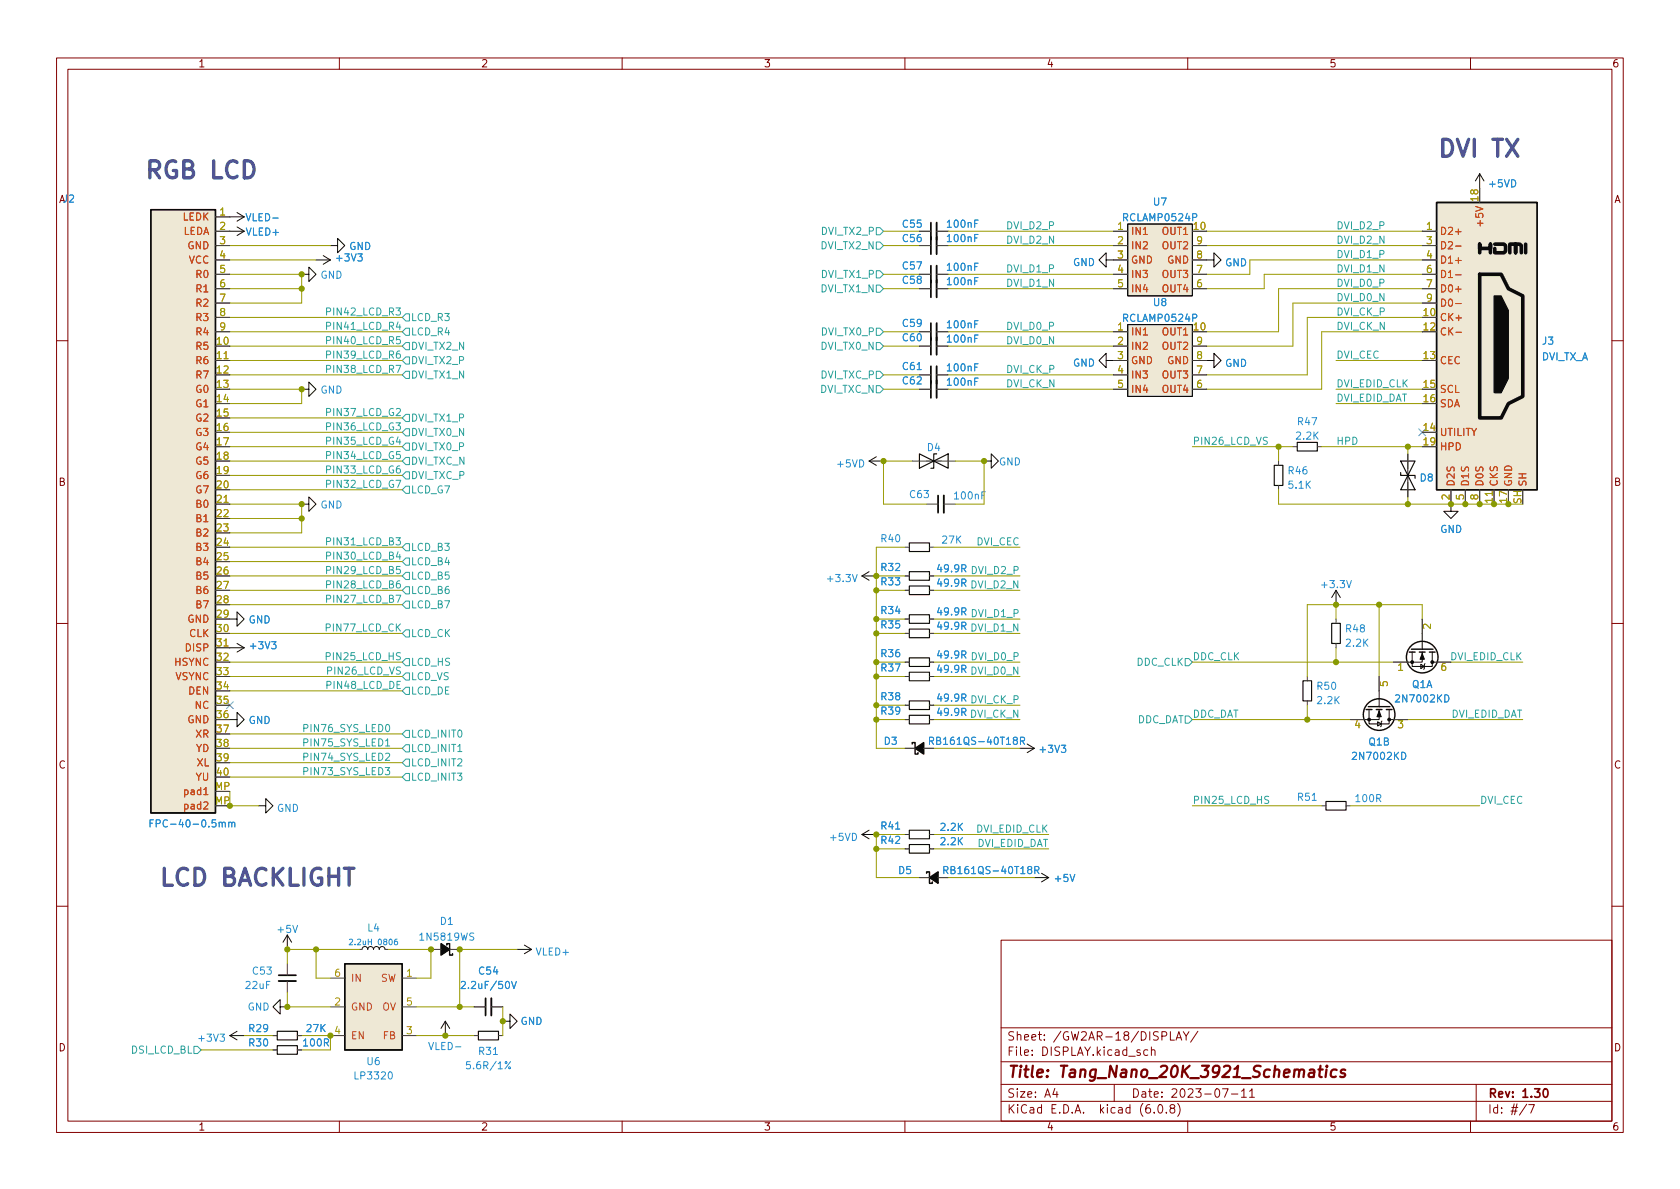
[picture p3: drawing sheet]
<svg xmlns="http://www.w3.org/2000/svg" width="297mm" height="210mm" viewBox="0 0 297 210" stroke-linecap="round" stroke-linejoin="round" font-family="sans-serif">
<g fill="none" stroke="#840000" stroke-width=".18">
<path d="M10 10.2h277v190.1h-277zM12 12.2h273v186.1h-273zM60 10.2v2M110 10.2v2M160 10.2v2M210 10.2v2M260 10.2v2M10.6 35.8l.4-1.3 .4 1.3M10 60.2h2M285 60.2h2M10 110.2h2M285 110.2h2"/>
<path d="M10 160.2h2M177 166.3h108v32h-108zM285 160.2h2M60 198.3v2M110 198.3v2M160 198.3v2M177 194.8h108M177 191.8h108M177 187.8h108M177 181.8h108M186.5 192.5l-.4 1h1M186.9 193v1"/>
<path d="M197 191.8v3M202.9 185.7l-.4-.1-.3 .3v.4l.2 .3h.5M203.6 185.8l.2-.2 .3 .1 .1 .9M203.6 185.1v1.5M204.1 196.7v.1M204.9 195.4l.2-.1a.81 .81 0 0 1 .6 .7 .81 .81 0 0 1-.3 .8h-.2a.81 .81 0 0 1-.6-.6 .81 .81 0 0 1 .3-.8zM206.2 196.7v.1M206.9 182.4v1.5h.7M207.1 196l-.2-.3v-.2l.2-.2 .5 .1 .1 .2-.1 .2-.6 .2-.1 .3v.4l.2 .1h.5l.1-.3-.1-.4-.2-.1M207.9 183.9l.5-1.5 .5 1.5M208.1 183.5h.7M208.2 195.1a1.72 1.72 0 0 1 0 2.3"/>
<path d="M209.2 182.4l.5 .8 .5-.8M209.7 183.2v.7M210 198.3v2M211.8 182.4l-1.3 1.9M216.1 192.5h1l-.6 1.5M217.7 193.5h1.2M219.5 193l.4-.5v1.5M219.5 194h.9M220.9 193l.5-.5v1.5M220.9 194h.9M260 198.3v2M261 191.8v6.5"/>
<path d="M269.9 195.3l-1.2 1.9M270.3 195.3h1l-.7 1.5"/>
</g>
<path d="M273.1 192.6l.1-.1a.8 .8 0 0 1 .5 .8 .8 .8 0 0 1-.5 .7 .99 .99 0 0 1-.1-1.4z" fill="none" stroke="#840000" stroke-width=".3"/>
<path d="M233.1 189.1h.8M233.5 188.5l-.2 1.7v.2l.4 .1M234.5 189.1l-.1 1.4M234.6 188.5l-.1 .1 .1 .1 .1-.1-.1-.1v.2M236.3 189.2a.66 .66 0 0 0-1 .3v.6l.1 .3 .2 .1 .6-.1M237.9 189.2a.49 .49 0 0 0-.8 .3v.2l.7 .2v.2l-.1 .3-.2 .1-.5-.1" fill="none" stroke="#840000" stroke-width=".4"/>
<g fill="none" stroke="#0a0a0a" stroke-width=".2">
<path d="M229.4 78.2h3.5v1.6h-3.5zM160.8 96h3.5v1.5h-3.5zM162.6 80.3l2.5 1.2-2.5 1.3zM165.1 81.5l2.5-1.2v2.5zM165.6 80.3h-.5v2.5h-.5M225.3 82.3h1.5v3.5h-1.5zM247.6 83.6v.5h2.6v.5M247.6 81.5h2.6l-1.3 2.6zM248.9 84.1l1.3 2.5h-2.6zM160.8 101.1h3.5v1.5h-3.5zM160.8 111.2h3.5v1.6h-3.5zM160.8 108.7h3.5v1.5h-3.5z"/>
<path d="M160.8 103.6h3.5v1.6h-3.5zM160.8 116.3h3.5v1.6h-3.5zM160.8 118.9h3.5v1.5h-3.5zM235.5 110.2h1.5v3.6h-1.5zM160.8 126.5h3.5v1.5h-3.5zM160.8 123.9h3.5v1.6h-3.5zM230.4 120.4h1.5v3.5h-1.5zM160.8 146.8h3.5v1.5h-3.5zM160.8 149.3h3.5v1.6h-3.5zM234.4 141.7h3.6v1.6h-3.6zM49 182.4h3.6v1.5h-3.6zM49 184.9h3.6v1.5h-3.6z"/>
<path d="M84.6 182.4h3.5v1.5h-3.5z"/>
</g>
<g fill="none" stroke="#493f36" stroke-width=".18">
<path d="M38.1 38.3h2.5M38.1 40.9h2.5M38.1 43.4h2.5M38.1 46h2.5M38.1 48.5h2.5M38.1 51h2.5M38.1 58.7h2.5M38.1 53.6h2.5M38.1 56.1h2.5M162.6 40.9h2M162.6 43.4h2M162.6 48.5h2"/>
<path d="M162.6 51h2M162.6 58.7h2M165.6 40.9h2M165.6 43.4h2M165.6 48.5h2M165.6 51h2M165.6 58.7h2M196.8 40.9h2.6M196.8 43.4h2.6M196.8 46h2.6M196.8 48.5h2.6M196.8 51h2.6"/>
<path d="M196.8 58.7h2.6M210.8 43.4h2.6M210.8 46h2.6M210.8 48.5h2.6M210.8 51h2.6M251.5 40.9h2.5M251.5 43.4h2.5M251.5 46h2.5M251.5 48.5h2.5M251.5 51h2.5M251.5 53.6h2.5M38.1 63.7h2.5"/>
<path d="M162.6 61.2h2M162.6 66.3h2M162.6 68.8h2M165.6 61.2h2M165.6 66.3h2M165.6 68.8h2M196.8 61.2h2.6M196.8 63.7h2.6M196.8 66.3h2.6M196.8 68.8h2.6M210.8 61.2h2.6M210.8 63.7h2.6"/>
<path d="M210.8 66.3h2.6M210.8 68.8h2.6M228.6 79h.8M232.9 79h.8M38.1 89.1h2.5M160 96.8h.8M161.3 81.5h2.5M163.8 89.1h2.1M164.3 96.8h.8M166.4 81.5h2.5M166.9 89.1h2M226.1 81.5v.8"/>
<path d="M226.1 85.8v.8M248.9 80.3v2.5M248.9 85.3v2.6M256.5 86.6v2.5M259.1 86.6v2.5M261.6 86.6v2.5M264.2 86.6v2.5M38.1 114.5h2.5M160 101.8h.8M160 112h.8M160 109.5h.8M160 104.4h.8"/>
<path d="M160 117.1h.8M160 119.6h.8M164.3 101.8h.8M164.3 112h.8M164.3 109.5h.8M164.3 104.4h.8M164.3 117.1h.8M164.3 119.6h.8M231.1 119.6v.8M236.2 109.5v.7M236.2 113.8v.7M243.8 119.6v2.6"/>
<path d="M246.4 117.1h2.5M251.5 109.5v2.5M254 117.1h2.5M160 127.2h.8M160 124.7h.8M160 132.3h1.8M163.3 132.3h1.8M164.3 127.2h.8M164.3 124.7h.8M231.1 123.9v.8M238.8 127.2h2.5M246.4 127.2h2.5"/>
<path d="M160 147.6h.8M160 150.1h.8M162.6 155.2h1.7M164.3 147.6h.8M164.3 150.1h.8M165.9 155.2h1.7M233.7 142.5h.7M238 142.5h.8M50.8 170.4v2.1M50.8 173.5v2M58.4 178h2.6M58.4 173h2.6"/>
<path d="M63.5 167.9h.5M68.1 167.9h.5M71.1 178h2.6M71.1 173h2.6M76.2 167.9h1.8M79.5 167.9h1.8M83.8 178h2.1M86.9 178h2M48.3 183.1h.7M48.3 185.7h.7M52.6 183.1h.7M52.6 185.7h.7"/>
<path d="M58.4 183.1h2.6M71.1 183.1h2.6M83.8 183.1h.8M88.1 183.1h.8"/>
</g>
<g fill="none" stroke="#0a0a0a" stroke-width=".18">
<path d="M40.6 38.3h2.6M41.9 37.6l1.3 .7M43.2 38.3l-1.3 .8M199.4 39.6h11.4v12.7h-11.4zM261.6 30.7l-.7 1.3M261.6 30.7v2.6M261.6 30.7l.8 1.3M40.6 40.9h2.6M41.9 40.1l1.3 .8M43.2 40.9l-1.3 .8M53.3 48.5h1.3v1.3l1.3-1.3-1.3-1.3v1.3M55.9 46h2.5"/>
<path d="M57.1 45.2l1.3 .8M58.4 43.4h1.3v1.3l1.3-1.3-1.3-1.2v1.2M58.4 46l-1.3 .7M195.6 46v-1.3l-1.3 1.3 1.3 1.2v-1.2h1.2M199.4 57.4h11.4v12.7h-11.4zM213.4 46h1.2v-1.3l1.3 1.3-1.3 1.2v-1.2M53.3 68.8h1.3v1.3l1.3-1.3-1.3-1.2v1.2M195.6 63.7v-1.2l-1.3 1.2 1.3 1.3v-1.3h1.2M213.4 63.7h1.2v-1.2l1.3 1.2-1.3 1.3v-1.3M53.3 89.1h1.3v1.3l1.3-1.3-1.3-1.2v1.2M153.7 81.5l1.2 .8M153.7 81.5h2.5"/>
<path d="M154.9 80.8l-1.2 .7M163.8 81.5h2.6M174 81.5h1.3v-1.2l1.2 1.2-1.2 1.3v-1.3M248.9 82.8v2.5M256.5 89.1v1.3h1.3l-1.3 1.3-1.2-1.3h1.2M40.6 109.5h1.3v1.2l1.3-1.2-1.3-1.3v1.3M40.6 114.5h2.6M41.9 113.8l1.3 .7M43.2 114.5l-1.3 .8M152.4 101.8l1.3 .8M152.4 101.8h2.5M153.7 101.1l-1.3 .7"/>
<path d="M236.2 104.4l.8 1.3M236.2 104.4v2.5M236.2 104.4l-.7 1.3M249.7 115.3v2.6h3.5v-2.6M251.2 117.5l.6 .4-.6 .3zM251.5 115.3v1.8h-2.6M251.5 112v2.8M252 117.3l-.2 .2v.7l-.1 .2M253.2 117.1h.8M40.6 127.2h1.3v1.3l1.3-1.3-1.3-1.2v1.2M161.8 132.3h1.5M180.3 132.3h2.6"/>
<path d="M181.6 131.6l1.3 .7M182.9 132.3l-1.3 .8M242.1 125.5v2.5h3.5v-2.5M243.6 127.6l.6 .4-.6 .4zM243.8 125.5v1.7h-2.5M243.8 122.2v2.8M244.3 127.5l-.1 .1v.8l-.1 .1M245.6 127.2h.8M45.7 142.5h1.3v1.3l1.3-1.3-1.3-1.3v1.3M152.4 147.6l1.3 .7M152.4 147.6h2.5M153.7 146.8l-1.3 .8"/>
<path d="M164.3 155.2h1.6M182.9 155.2h2.5M184.1 154.4l1.3 .8M185.4 155.2l-1.3 .8M49.5 178v-1.2l-1.2 1.2 1.2 1.3v-1.3h1.3M50.8 165.3l-.8 1.3M50.8 165.3v2.6M50.8 165.3l.8 1.3M64 167.9l.2-.4 .3-.1 .4 .1 .1 .4 .1-.3 .3-.2 .5 .1 .1 .4 .3-.4 .4-.1 .2 .2 .2 .3 .1-.4 .5-.1 .3 .2 .1 .3M78 167.9h1.5M91.4 167.9h2.6M92.7 167.1l1.3 .8"/>
<path d="M94 167.9l-1.3 .8M40.6 183.1l1.3 .8M40.6 183.1h2.6M41.9 182.4l-1.3 .7M78.7 180.6l-.7 1.3M78.7 180.6v2.5M78.7 180.6l.8 1.3M88.9 180.6h1.3v-1.3l1.2 1.3-1.2 1.3v-1.3"/>
</g>
<path d="M165.6 39.4v5.6M165.6 47v5.6M165.6 57.1v5.6M165.6 64.8v5.6M166.9 87.6v3.1M49.3 173.5h3M86.9 176.5v3.1" fill="none" stroke="#0a0a0a" stroke-width=".33"/>
<path d="M164.6 39.4v5.6M164.6 47v5.6M164.6 57.1v5.6M164.6 64.8v5.6M165.9 87.6v3.1M49.3 172.5h3M85.9 176.5v3.1" fill="none" stroke="#0a0a0a" stroke-width=".3"/>
<g fill="none" stroke="#268bd2" stroke-width=".18">
<path d="M164.3 131h.6l.2-.2-.1-.3-.7-.1v1.2M164.6 131l.5 .6M180.4 131h.6l.2-.2-.1-.3-.7-.1v1.2M180.7 131l.5 .6M26.5 145.6h.5M27.1 145h-.6v1.2M40.4 145.5l.2-.1 .3 .1 .1 .7M41 145.6l.2-.2 .3 .1v.7M166.9 153.9l.6-.1 .1-.2-.1-.3-.6-.1v1.3M167.2 153.9l.4 .6M183 153.9l.6-.1 .1-.2-.1-.3-.6-.1v1.3M183.3 153.9l.4 .6"/>
<path d="M61.8 166.2l.4-.1 .1 .3-.6 .7h.6M70.2 166.1h-.3l-.1 .2-.1 .6 .2 .2 .4-.1-.1-.5h-.3l-.2 .1M81.6 173.7l.4-.2 .3 .4-.8 .9h.8M90.4 173.5l.5 1.3 .4-1.3"/>
</g>
<g fill="#eee8d5" stroke="#eee8d5" stroke-width=".18">
<path d="M199.4 39.6h11.4v12.7h-11.4z"/>
<path d="M199.4 57.4h11.4v12.7h-11.4z"/>
<path d="M61 170.4h10.1v15.3h-10.1z"/>
<path d="M254 35.8h17.8v50.8h-17.8z"/>
<path d="M26.7 37.1h11.4v106.7h-11.4z"/>
</g>
<g fill="#0a0a0a" stroke="#0a0a0a" stroke-width=".25">
<path d="M78 166.9l1.5 1-1.5 1z"/>
<path d="M164.3 155.2l1.6-1v2z"/>
<path d="M161.8 132.3l1.5-1v2z"/>
</g>
<g fill="none" stroke="#0a0a0a" stroke-width=".25">
<path d="M26.7 37.1h11.4v106.7h-11.4zM254 35.8h17.8v50.8h-17.8zM249.2 115.3h1M249.6 114.8h3.8M251 115.3h1M252.7 115.3h1M161.3 131.6v-.3h.5v2h.5v-.2M241.6 125.5h1M241.9 125h3.8M243.3 125.5h1M245.1 125.5h1M163.8 154.4v-.2h.5v2h.5v-.2"/>
<path d="M61 170.4h10.1v15.3h-10.1zM79 167.1v-.2h.5v2h.5v-.2"/>
<circle cx="251.5" cy="116.2" r="2.79"/>
<circle cx="243.8" cy="126.4" r="2.79"/>
</g>
<path d="M261.6 44.7v-1.5v.7h1.9v-.7v1.5M261.6 48.5h3.8l1.3 2.5 2.5 1.3v17.8l-2.5 1.3-1.3 2.5h-3.8zM264.3 43.2h1.6l.3 .2v1l-.3 .3h-1.6v-.8M267 44.7v-1.5h1v1.5v-1.5h.7l.3 .2v1.3M269.7 43.2v1.5" fill="none" stroke="#0a0a0a" stroke-width=".63"/>
<g fill="#0a0a0a" stroke="#0a0a0a" stroke-width=".18">
<path d="M264.2 52.3h1.2l1.3 2.6v12l-1.3 2.6h-1.2z"/>
<path d="M251.5 115.6l.3 1h-.7z"/>
<path d="M243.8 125.7l.4 1h-.7z"/>
<circle cx="249.7" cy="117.1" r=".25"/>
<circle cx="253.2" cy="117.1" r=".25"/>
<circle cx="242.1" cy="127.2" r=".25"/>
<circle cx="245.6" cy="127.2" r=".25"/>
</g>
<path d="M257.4 43.5h.9M257.4 48.6h.9M257.4 53.7h.9M257.4 58.8h1" fill="none" stroke="#cb4b16" stroke-width=".18"/>
<g fill="none" stroke="#2aa198" stroke-width=".18">
<path d="M57.7 57.7l.6-.1 .2-.2-.1-.3-.7-.1v1.3M57.7 55.1h.6l.2-.2-.1-.3-.7-.2v1.3M71.1 58.7l.7-.7h.6v1.3h-.6zM71.1 56.1l.7-.6h.6v1.3h-.6zM154.9 40.3h.7l.6 .6-.6 .6h-.7zM154.9 58h.7l.6 .7-.6 .6h-.7zM154.9 50.4h.7l.6 .6-.6 .7h-.7zM154.9 42.8h.7l.6 .6-.6 .7h-.7zM154.9 47.9h.7l.6 .6-.6 .6h-.7zM57.7 62.7h.6l.2-.2-.1-.3-.7-.1v1.2M57.7 60.2l.6-.1 .2-.1-.1-.4-.7-.1v1.3M57.7 65.3l.6-.1 .2-.2-.1-.3-.7-.1v1.3"/>
<path d="M57.7 78l.6-.1 .2-.2-.1-.3-.7-.1v1.3M57.7 72.9l.6-.1 .2-.1-.1-.4-.7-.1v1.3M57.7 75.4h.6l.2-.2-.1-.3-.7-.1v1.2M71.1 76.4l.7-.6h.6v1.3h-.6zM71.1 66.3l.7-.6h.6v1.2h-.6zM71.8 63.1h.6v1.3h-.6l-.7-.7zM71.8 60.6h.6v1.2h-.6l-.7-.6zM71.8 73.3h.6v1.2h-.6l-.7-.6zM71.8 78.4h.6v1.2h-.6l-.7-.6zM154.9 65.7h.7l.6 .6-.6 .6h-.7zM154.9 68.2h.7l.6 .6-.6 .7h-.7zM154.9 60.6h.7l.6 .6-.6 .6h-.7z"/>
<path d="M57.7 98.3l.6-.1 .2-.1-.1-.4-.7-.1v1.3M57.7 80.5h.6l.2-.2-.1-.3-.7-.2v1.3M57.7 83.1l.6-.1 .2-.2-.1-.3-.7-.1v1.3M57.7 85.6l.6-.1 .2-.1-.1-.4-.7-.1v1.3M57.7 95.8l.6-.1 .2-.2-.1-.3-.7-.1v1.3M71.1 81.5l.7-.6h.6v1.3h-.6zM71.1 84.1l.7-.7h.6v1.3h-.6zM71.8 86h.6v1.2h-.6l-.7-.6zM71.8 96.1h.6v1.3h-.6l-.7-.6zM71.8 98.7h.6v1.2h-.6l-.7-.6zM57.7 116.1l.6-.1 .1-.2-.1-.3-.6-.1v1.3M57.7 105.9h.6l.2-.2-.1-.3-.7-.2v1.3"/>
<path d="M57.7 100.8h.6l.2-.2-.1-.3-.7-.1v1.2M57.7 103.4l.6-.1 .2-.2-.1-.3-.7-.1v1.3M71.1 117.1l.7-.6h.6v1.2h-.6zM71.1 106.9l.7-.6h.6v1.3h-.6zM71.8 119h.6v1.3h-.6l-.7-.7zM71.8 111.4h.6v1.2h-.6l-.7-.6zM71.8 103.8h.6v1.2h-.6l-.7-.6zM71.8 101.2h.6v1.3h-.6l-.7-.7zM209.5 116.5h.7l.6 .6-.6 .6h-.7zM68.1 135.7h.8l-.4 .5 .3 .1v.6l-.1 .1-.6-.1M68.2 131l.3-.4v1.3M68.2 133.3l.5-.1 .2 .4-.8 .9h.8"/>
<path d="M68.2 131.9h.7M68.3 128.2l.2-.1a.68 .68 0 0 1 .4 .6 .68 .68 0 0 1-.4 .7l-.2-.1-.1-.4zM71.1 134.9l.7-.7h.6v1.3h-.6zM71.1 129.8l.7-.6h.6v1.2h-.6zM71.8 131.7h.6v1.3h-.6l-.7-.7zM71.8 136.8h.6v1.2h-.6l-.7-.6zM71.8 121.5h.6v1.3h-.6l-.7-.6zM209.5 126.6h.7l.6 .6-.6 .7h-.7zM224.3 140.9l-.5-.1-.1 .1v.4l.5 .2 .1 .3-.2 .3-.5-.1M34.3 185h.6l.7 .7-.7 .6h-.6z"/>
</g>
<g fill="none" stroke="#990" stroke-width=".18">
<path d="M40.6 58.7h30.5M40.6 51h12.7M40.6 48.5h12.7v5.1h-12.7M40.6 43.4h17.8M40.6 56.1h30.5M40.6 46h15.3M156.2 58.7h6.4M156.2 51h6.4M156.2 48.5h6.4M156.2 40.9h6.4M156.2 43.4h6.4M167.6 58.7h29.2"/>
<path d="M167.6 51h29.2M167.6 48.5h29.2M167.6 40.9h29.2M167.6 43.4h29.2M213.4 40.9h38.1M213.4 43.4h38.1M251.5 58.7h-17.8v10.1h-20.3M251.5 48.5h-28v2.5h-10.1M251.5 51h-25.4v7.7h-12.7M251.5 53.6h-22.9v7.6h-15.2M251.5 56.1h-20.4v10.2h-17.7M251.5 46h-30.5v2.5h-7.6"/>
<path d="M40.6 68.8h12.7v2.6h-12.7M40.6 61.2h30.5M40.6 79h30.5M40.6 76.4h30.5M40.6 66.3h30.5M40.6 63.7h30.5M40.6 73.9h30.5M156.2 68.8h6.4M156.2 61.2h6.4M156.2 66.3h6.4M167.6 68.8h29.2M167.6 61.2h29.2"/>
<path d="M167.6 66.3h29.2M210.8 79h17.8M226.1 79v2.5M233.7 79h17.8M236.2 68.8h15.3M236.2 71.4h15.3M236.2 63.7h15.3M248.9 79v1.3M40.6 89.1h12.7v5.1h-12.7M40.6 81.5h30.5M40.6 96.8h30.5M40.6 86.6h30.5"/>
<path d="M40.6 99.3h30.5M40.6 84.1h30.5M40.6 91.7h12.7M160 96.8h-5.1v35.5h5.1M161.3 81.5h-5.1v7.6h7.6M165.1 96.8h15.2M168.9 81.5h5.1v7.6h-5.1M226.1 86.6v2.5h43.1M248.9 87.9v1.2M40.6 104.4h30.5M40.6 112h30.5M40.6 101.8h30.5"/>
<path d="M40.6 119.6h30.5M40.6 117.1h30.5M40.6 106.9h30.5M154.9 104.4h5.1M154.9 109.5h5.1M154.9 112h5.1M154.9 101.8h5.1M154.9 119.6h5.1M154.9 117.1h5.1M165.1 104.4h15.2M165.1 109.5h15.2M165.1 112h15.2"/>
<path d="M165.1 101.8h15.2M165.1 119.6h15.2M165.1 117.1h15.2M210.8 117.1h35.6M236.2 106.9v2.6M236.2 114.5v2.6M243.8 106.9v12.7M251.5 109.5v-2.6h-20.4v12.7M256.5 117.1h12.7M40.6 129.8h30.5M40.6 132.3h30.5M40.6 137.4h30.5"/>
<path d="M40.6 139.9v2.6h5.1M40.6 122.2h30.5M40.6 134.9h30.5M154.9 124.7h5.1M154.9 127.2h5.1M165.1 132.3h15.2M165.1 124.7h15.2M165.1 127.2h15.2M210.8 127.2h28M231.1 124.7v2.5M248.9 127.2h20.3M154.9 150.1h5.1"/>
<path d="M160 147.6h-5.1v7.6h7.7M165.1 150.1h20.3M165.1 147.6h20.3M167.6 155.2h15.3M210.8 142.5h22.9M238.8 142.5h22.8M50.8 175.5v2.5h7.6M55.9 167.9v5.1h2.5M63.5 167.9h-12.7v2.5M68.6 167.9h7.6v5.1h-2.5M73.7 178h10.1M88.9 178v5.1"/>
<path d="M91.4 167.9h-10.1v10.1M35.6 185.7h12.7M43.2 183.1h5.1M53.3 183.1h5.1v2.6h-5.1M73.7 183.1h10.1"/>
</g>
<path d="M250.9 75.8l1.2 1.3M252.1 75.8l-1.2 1.3M40 124.1l1.2 1.2M41.2 124.1l-1.2 1.2" fill="none" stroke="#6c71c4" stroke-width=".18"/>
<g fill="#859900" stroke="#859900" stroke-width=".18">
<circle cx="81.3" cy="167.9" r=".46"/>
<circle cx="81.3" cy="178" r=".46"/>
<circle cx="50.8" cy="178" r=".46"/>
<circle cx="50.8" cy="167.9" r=".46"/>
<circle cx="78.7" cy="183.1" r=".46"/>
<circle cx="58.4" cy="183.1" r=".46"/>
<circle cx="55.9" cy="167.9" r=".46"/>
<circle cx="76.2" cy="167.9" r=".46"/>
<circle cx="88.9" cy="180.6" r=".46"/>
<circle cx="154.9" cy="124.7" r=".46"/>
<circle cx="154.9" cy="127.2" r=".46"/>
<circle cx="154.9" cy="147.6" r=".46"/>
<circle cx="174" cy="81.5" r=".46"/>
<circle cx="154.9" cy="117.1" r=".46"/>
<circle cx="154.9" cy="119.6" r=".46"/>
<circle cx="156.2" cy="81.5" r=".46"/>
<circle cx="154.9" cy="101.8" r=".46"/>
<circle cx="154.9" cy="112" r=".46"/>
<circle cx="154.9" cy="104.4" r=".46"/>
<circle cx="154.9" cy="109.5" r=".46"/>
<circle cx="53.3" cy="89.1" r=".46"/>
<circle cx="53.3" cy="91.7" r=".46"/>
<circle cx="53.3" cy="68.8" r=".46"/>
<circle cx="53.3" cy="48.5" r=".46"/>
<circle cx="53.3" cy="51" r=".46"/>
<circle cx="40.6" cy="142.5" r=".46"/>
<circle cx="264.2" cy="89.1" r=".46"/>
<circle cx="266.7" cy="89.1" r=".46"/>
<circle cx="261.6" cy="89.1" r=".46"/>
<circle cx="256.5" cy="89.1" r=".46"/>
<circle cx="259.1" cy="89.1" r=".46"/>
<circle cx="226.1" cy="79" r=".46"/>
<circle cx="248.9" cy="79" r=".46"/>
<circle cx="154.9" cy="150.1" r=".46"/>
<circle cx="231.1" cy="127.2" r=".46"/>
<circle cx="236.2" cy="106.9" r=".46"/>
<circle cx="248.9" cy="89.1" r=".46"/>
<circle cx="243.8" cy="106.9" r=".46"/>
<circle cx="236.2" cy="117.1" r=".46"/>
</g>
<g font-size="4.2" fill="#515593">
<text x="254" y="27.8">DVI TX</text>
<text x="25.4" y="31.6">RGB LCD</text>
<text x="27.9" y="156.7">LCD BACKLIGHT</text>
</g>
<text font-size="2.8" fill="#840000" x="178" y="190.6">Title: Tang_Nano_20K_3921_Schematics</text>
<g font-size="2.1" fill="#840000">
<text x="178" y="184">Sheet: /GW2AR-18/DISPLAY/</text>
<text x="178" y="186.7">File: DISPLAY.kicad_sch</text>
<text x="178" y="196.9">KiCad E.D.A. kicad (6.0.8)</text>
<text x="178" y="194.1">Size: A4</text>
<text x="200" y="194.1">Date: 2023-07-11</text>
<text x="263" y="194.1">Rev: 1.30</text>
<text x="263" y="196.9">Id: #/7</text>
</g>
<g font-size="1.8" fill="#840000">
<text x="35" y="11.9">1</text>
<text x="85" y="11.9">2</text>
<text x="135" y="11.9">3</text>
<text x="185" y="11.9">4</text>
<text x="235" y="11.9">5</text>
<text x="285" y="11.9">6</text>
<text x="285.3" y="35.9">A</text>
<text x="10.3" y="85.9">B</text>
<text x="285.3" y="85.9">B</text>
<text x="10.3" y="135.9">C</text>
<text x="285.3" y="135.9">C</text>
<text x="10.3" y="185.9">D</text>
<text x="285.3" y="185.9">D</text>
<text x="35" y="199.9">1</text>
<text x="85" y="199.9">2</text>
<text x="135" y="199.9">3</text>
<text x="185" y="199.9">4</text>
<text x="235" y="199.9">5</text>
<text x="285" y="199.9">6</text>
</g>
<g font-size="1.8" fill="#268bd2">
<text x="11.2" y="35.8">J2</text>
<text x="263.4" y="33.1">+5VD</text>
<text x="43.6" y="41.7">VLED+</text>
<text x="43.8" y="39.1">VLED-</text>
<text x="159.7" y="40.3">C55</text>
<text x="167.6" y="40.3">100nF</text>
<text x="198.8" y="39.1">RCLAMP0524P</text>
<text x="204" y="36.3">U7</text>
<text x="59.7" y="46.2">+3V3</text>
<text x="61.7" y="44.2">GND</text>
<text x="159.7" y="42.8">C56</text>
<text x="159.7" y="47.6">C57</text>
<text x="167.6" y="42.8">100nF</text>
<text x="167.6" y="47.9">100nF</text>
<text x="189.7" y="47">GND</text>
<text x="216.6" y="47.1">GND</text>
<text x="56.6" y="49.3">GND</text>
<text x="159.7" y="50.2">C58</text>
<text x="167.6" y="50.4">100nF</text>
<text x="159.7" y="57.8">C59</text>
<text x="167.6" y="58">100nF</text>
<text x="198.8" y="56.9">RCLAMP0524P</text>
<text x="204" y="54.1">U8</text>
<text x="159.7" y="65.4">C61</text>
<text x="159.7" y="60.3">C60</text>
<text x="167.6" y="65.7">100nF</text>
<text x="167.6" y="60.6">100nF</text>
<text x="189.7" y="64.8">GND</text>
<text x="216.6" y="64.9">GND</text>
<text x="272.5" y="63.7">DVI_TX_A</text>
<text x="272.7" y="60.9">J3</text>
<text x="56.6" y="69.6">GND</text>
<text x="159.7" y="68">C62</text>
<text x="167.6" y="68.2">100nF</text>
<text x="229.3" y="77.7">2.2K</text>
<text x="229.5" y="75.2">R47</text>
<text x="148.1" y="82.6">+5VD</text>
<text x="164" y="79.8">D4</text>
<text x="176.6" y="82.3">GND</text>
<text x="227.9" y="83.9">R46</text>
<text x="56.6" y="89.9">GND</text>
<text x="160.9" y="88.1">C63</text>
<text x="168.9" y="88.3">100nF</text>
<text x="227.9" y="86.4">5.1K</text>
<text x="251.1" y="85.1">D8</text>
<text x="155.9" y="95.9">R40</text>
<text x="254.6" y="94.2">GND</text>
<text x="155.9" y="101">R32</text>
<text x="165.9" y="101.2">49.9R</text>
<text x="166.7" y="96.1">27K</text>
<text x="146.5" y="102.9">+3.3V</text>
<text x="155.9" y="103.5">R33</text>
<text x="165.9" y="103.7">49.9R</text>
<text x="233.9" y="104">+3.3V</text>
<text x="43.9" y="110.2">GND</text>
<text x="155.9" y="111.1">R35</text>
<text x="155.9" y="108.6">R34</text>
<text x="165.9" y="111.4">49.9R</text>
<text x="165.9" y="108.8">49.9R</text>
<text x="238" y="111.8">R48</text>
<text x="44.4" y="114.8">+3V3</text>
<text x="155.9" y="116.2">R36</text>
<text x="155.9" y="118.7">R37</text>
<text x="165.9" y="116.4">49.9R</text>
<text x="165.9" y="119">49.9R</text>
<text x="238.1" y="114.3">2.2K</text>
<text x="155.9" y="123.8">R38</text>
<text x="165.9" y="124.1">49.9R</text>
<text x="232.9" y="122">R50</text>
<text x="233" y="124.5">2.2K</text>
<text x="247.1" y="124.2">2N7002KD</text>
<text x="249.6" y="121.7">Q1A</text>
<text x="43.9" y="128">GND</text>
<text x="155.9" y="126.4">R39</text>
<text x="156.3" y="131.7">D3</text>
<text x="165.2" y="131.7">RB161QS-40T18R</text>
<text x="165.9" y="126.6">49.9R</text>
<text x="242" y="131.8">Q1B</text>
<text x="184" y="133.1">+3V3</text>
<text x="239.5" y="134.4">2N7002KD</text>
<text x="48.9" y="143.6">GND</text>
<text x="229.5" y="141.6">R51</text>
<text x="239.8" y="141.8">100R</text>
<text x="27.9" y="146.3">FPC-40-0.5mm</text>
<text x="146.9" y="148.7">+5VD</text>
<text x="155.9" y="146.7">R41</text>
<text x="155.9" y="149.2">R42</text>
<text x="166.4" y="146.9">2.2K</text>
<text x="166.4" y="149.5">2.2K</text>
<text x="158.9" y="154.6">D5</text>
<text x="167.8" y="154.6">RB161QS-40T18R</text>
<text x="186.6" y="156">+5V</text>
<text x="49.2" y="165">+5V</text>
<text x="65" y="164.7">L4</text>
<text x="74.5" y="166.3">1N5819WS</text>
<text x="77.9" y="163.5">D1</text>
<text x="44.8" y="172.3">C53</text>
<text x="84.7" y="172.3">C54</text>
<text x="94.9" y="169">VLED+</text>
<text x="43.5" y="174.9">22uF</text>
<text x="43.8" y="178.7">GND</text>
<text x="82.2" y="174.9">2.2uF/50V</text>
<text x="35.3" y="184.2">+3V3</text>
<text x="44.1" y="182.5">R29</text>
<text x="44.1" y="185">R30</text>
<text x="53.8" y="185">100R</text>
<text x="54.3" y="182.5">27K</text>
<text x="76.1" y="185.7">VLED-</text>
<text x="92" y="181.2">GND</text>
<text x="62.9" y="190.9">LP3320</text>
<text x="64.9" y="188.3">U6</text>
<text x="83" y="189.1">5.6R/1%</text>
<text x="84.7" y="186.5">R31</text>
</g>
<g font-size="1.8" fill="#b58900">
<text x="261.4" y="35.5" transform="rotate(-90 261.4 35.5)">18</text>
<text x="38.9" y="38.1">1</text>
<text x="38.9" y="40.6">2</text>
<text x="197.6" y="40.6">1</text>
<text x="211.1" y="40.6">10</text>
<text x="252.2" y="40.6">1</text>
<text x="38.9" y="43.2">3</text>
<text x="38.9" y="45.7">4</text>
<text x="197.6" y="43.2">2</text>
<text x="197.6" y="45.7">3</text>
<text x="211.6" y="45.7">8</text>
<text x="211.6" y="43.2">9</text>
<text x="252.2" y="43.2">3</text>
<text x="252.2" y="45.7">4</text>
<text x="38.9" y="48.3">5</text>
<text x="38.9" y="50.8">6</text>
<text x="38.9" y="53.3">7</text>
<text x="197.6" y="48.3">4</text>
<text x="197.6" y="50.8">5</text>
<text x="211.6" y="50.8">6</text>
<text x="211.6" y="48.3">7</text>
<text x="252.2" y="48.3">6</text>
<text x="252.2" y="50.8">7</text>
<text x="252.2" y="53.3">9</text>
<text x="38.9" y="55.9">8</text>
<text x="38.9" y="58.4">9</text>
<text x="197.6" y="58.4">1</text>
<text x="211.1" y="58.4">10</text>
<text x="251.7" y="55.9">10</text>
<text x="251.7" y="58.4">12</text>
<text x="38.4" y="61">10</text>
<text x="38.4" y="63.5">11</text>
<text x="197.6" y="61">2</text>
<text x="197.6" y="63.5">3</text>
<text x="211.6" y="63.5">8</text>
<text x="211.6" y="61">9</text>
<text x="251.7" y="63.5">13</text>
<text x="38.4" y="66">12</text>
<text x="38.4" y="68.6">13</text>
<text x="38.4" y="71.1">14</text>
<text x="197.6" y="66">4</text>
<text x="197.6" y="68.6">5</text>
<text x="211.6" y="68.6">6</text>
<text x="211.6" y="66">7</text>
<text x="251.7" y="68.6">15</text>
<text x="251.7" y="71.1">16</text>
<text x="38.4" y="73.7">15</text>
<text x="38.4" y="76.2">16</text>
<text x="251.7" y="76.2">14</text>
<text x="38.4" y="78.7">17</text>
<text x="38.4" y="81.3">18</text>
<text x="38.4" y="83.8">19</text>
<text x="251.7" y="78.7">19</text>
<text x="38.4" y="86.4">20</text>
<text x="38.4" y="88.9">21</text>
<text x="256.3" y="88.4" transform="rotate(-90 256.3 88.4)">2</text>
<text x="258.8" y="88.4" transform="rotate(-90 258.8 88.4)">5</text>
<text x="261.4" y="88.4" transform="rotate(-90 261.4 88.4)">8</text>
<text x="263.9" y="88.9" transform="rotate(-90 263.9 88.9)">11</text>
<text x="266.4" y="88.9" transform="rotate(-90 266.4 88.9)">17</text>
<text x="269" y="89.1" transform="rotate(-90 269 89.1)">SH</text>
<text x="38.4" y="91.4">22</text>
<text x="38.4" y="94">23</text>
<text x="38.4" y="96.5">24</text>
<text x="38.4" y="99.1">25</text>
<text x="38.4" y="101.6">26</text>
<text x="38.4" y="104.1">27</text>
<text x="38.4" y="106.7">28</text>
<text x="38.4" y="109.2">29</text>
<text x="38.4" y="111.8">30</text>
<text x="253" y="111.2" transform="rotate(-90 253 111.2)">2</text>
<text x="38.4" y="114.3">31</text>
<text x="38.4" y="116.8">32</text>
<text x="38.4" y="119.4">33</text>
<text x="247.2" y="118.6">1</text>
<text x="254.8" y="118.6">6</text>
<text x="38.4" y="121.9">34</text>
<text x="38.4" y="124.5">35</text>
<text x="245.4" y="121.4" transform="rotate(-90 245.4 121.4)">5</text>
<text x="38.4" y="127">36</text>
<text x="38.4" y="129.5">37</text>
<text x="239.5" y="128.8">4</text>
<text x="247.2" y="128.8">3</text>
<text x="38.4" y="132.1">38</text>
<text x="38.4" y="134.6">39</text>
<text x="38.4" y="137.2">40</text>
<text x="38" y="139.7">MP</text>
<text x="38" y="142.2">MP</text>
<text x="59.2" y="172.7">6</text>
<text x="71.9" y="172.7">1</text>
<text x="59.2" y="177.8">2</text>
<text x="71.9" y="177.8">5</text>
<text x="59.2" y="182.9">4</text>
<text x="71.9" y="182.9">3</text>
</g>
<g font-size="1.8" fill="#cb4b16">
<text x="32.3" y="39">LEDK</text>
<text x="32.3" y="41.5">LEDA</text>
<text x="199.9" y="41.5">IN1</text>
<text x="205.6" y="41.5">OUT1</text>
<text x="254.5" y="41.5">D2+</text>
<text x="262.3" y="39.5" transform="rotate(-90 262.3 39.5)">+5V</text>
<text x="33.2" y="44.1">GND</text>
<text x="33.4" y="46.6">VCC</text>
<text x="199.9" y="44.1">IN2</text>
<text x="199.9" y="46.6">GND</text>
<text x="205.6" y="44.1">OUT2</text>
<text x="206.4" y="46.6">GND</text>
<text x="254.5" y="44.1">D2-</text>
<text x="254.5" y="46.6">D1+</text>
<text x="34.8" y="49.1">R0</text>
<text x="34.8" y="51.7">R1</text>
<text x="199.9" y="49.1">IN3</text>
<text x="199.9" y="51.7">IN4</text>
<text x="205.6" y="51.7">OUT4</text>
<text x="205.6" y="49.1">OUT3</text>
<text x="254.5" y="49.1">D1-</text>
<text x="254.5" y="51.7">D0+</text>
<text x="34.8" y="54.2">R2</text>
<text x="34.8" y="56.8">R3</text>
<text x="34.8" y="59.3">R4</text>
<text x="199.9" y="59.3">IN1</text>
<text x="205.6" y="59.3">OUT1</text>
<text x="254.5" y="56.8">CK+</text>
<text x="254.5" y="59.3">CK-</text>
<text x="254.5" y="54.2">D0-</text>
<text x="34.8" y="61.8">R5</text>
<text x="34.8" y="64.4">R6</text>
<text x="199.9" y="61.8">IN2</text>
<text x="199.9" y="64.4">GND</text>
<text x="205.6" y="61.8">OUT2</text>
<text x="206.4" y="64.4">GND</text>
<text x="254.5" y="64.4">CEC</text>
<text x="34.7" y="69.5">G0</text>
<text x="34.8" y="66.9">R7</text>
<text x="199.9" y="66.9">IN3</text>
<text x="199.9" y="69.5">IN4</text>
<text x="205.6" y="69.5">OUT4</text>
<text x="205.6" y="66.9">OUT3</text>
<text x="254.5" y="69.5">SCL</text>
<text x="34.7" y="72">G1</text>
<text x="34.7" y="74.5">G2</text>
<text x="34.7" y="77.1">G3</text>
<text x="254.5" y="77.1">UTILITY</text>
<text x="254.5" y="72">SDA</text>
<text x="34.7" y="79.6">G4</text>
<text x="34.7" y="82.2">G5</text>
<text x="254.5" y="79.6">HPD</text>
<text x="34.7" y="84.7">G6</text>
<text x="34.7" y="87.2">G7</text>
<text x="34.8" y="89.8">B0</text>
<text x="257.2" y="86.1" transform="rotate(-90 257.2 86.1)">D2S</text>
<text x="259.7" y="86.1" transform="rotate(-90 259.7 86.1)">D1S</text>
<text x="262.3" y="86.1" transform="rotate(-90 262.3 86.1)">D0S</text>
<text x="264.8" y="86.1" transform="rotate(-90 264.8 86.1)">CKS</text>
<text x="267.3" y="86.1" transform="rotate(-90 267.3 86.1)">GND</text>
<text x="269.9" y="86.1" transform="rotate(-90 269.9 86.1)">SH</text>
<text x="34.8" y="92.3">B1</text>
<text x="34.8" y="94.9">B2</text>
<text x="34.8" y="97.4">B3</text>
<text x="34.8" y="99.9">B4</text>
<text x="34.8" y="102.5">B5</text>
<text x="34.8" y="105">B6</text>
<text x="34.8" y="107.6">B7</text>
<text x="33.2" y="110.1">GND</text>
<text x="33.4" y="112.6">CLK</text>
<text x="30.9" y="117.7">HSYNC</text>
<text x="33" y="115.2">DISP</text>
<text x="31" y="120.3">VSYNC</text>
<text x="33.4" y="122.8">DEN</text>
<text x="34.5" y="125.3">NC</text>
<text x="33.2" y="127.9">GND</text>
<text x="34.6" y="130.4">XR</text>
<text x="34.6" y="133">YD</text>
<text x="34.8" y="135.5">XL</text>
<text x="33" y="140.6">pad1</text>
<text x="33" y="143.1">pad2</text>
<text x="34.6" y="138">YU</text>
<text x="62" y="173.6">IN</text>
<text x="67.3" y="173.6">SW</text>
<text x="62" y="178.7">GND</text>
<text x="67.5" y="178.7">OV</text>
<text x="62" y="183.8">EN</text>
<text x="67.7" y="183.8">FB</text>
</g>
<g font-size="1.8" fill="#2aa198">
<text x="145.4" y="41.5">DVI_TX2_P</text>
<text x="177.8" y="40.5">DVI_D2_P</text>
<text x="236.2" y="40.5">DVI_D2_P</text>
<text x="145.3" y="44.1">DVI_TX2_N</text>
<text x="177.8" y="43.1">DVI_D2_N</text>
<text x="236.2" y="43.1">DVI_D2_N</text>
<text x="236.2" y="45.6">DVI_D1_P</text>
<text x="145.3" y="51.7">DVI_TX1_N</text>
<text x="145.4" y="49.1">DVI_TX1_P</text>
<text x="177.8" y="48.2">DVI_D1_P</text>
<text x="177.8" y="50.7">DVI_D1_N</text>
<text x="236.2" y="48.2">DVI_D1_N</text>
<text x="236.2" y="50.7">DVI_D0_P</text>
<text x="236.2" y="53.2">DVI_D0_N</text>
<text x="58.3" y="58.3">PIN41_LCD_R4</text>
<text x="58.3" y="55.8">PIN42_LCD_R3</text>
<text x="72.6" y="59.3">LCD_R4</text>
<text x="72.6" y="56.8">LCD_R3</text>
<text x="145.4" y="59.3">DVI_TX0_P</text>
<text x="177.8" y="58.3">DVI_D0_P</text>
<text x="236.2" y="55.8">DVI_CK_P</text>
<text x="236.2" y="58.3">DVI_CK_N</text>
<text x="58.3" y="63.4">PIN39_LCD_R6</text>
<text x="58.3" y="60.9">PIN40_LCD_R5</text>
<text x="58.3" y="65.9">PIN38_LCD_R7</text>
<text x="72.6" y="64.4">DVI_TX2_P</text>
<text x="72.6" y="61.8">DVI_TX2_N</text>
<text x="145.3" y="61.8">DVI_TX0_N</text>
<text x="177.8" y="65.9">DVI_CK_P</text>
<text x="177.8" y="60.9">DVI_D0_N</text>
<text x="236.2" y="63.4">DVI_CEC</text>
<text x="72.6" y="66.9">DVI_TX1_N</text>
<text x="145" y="69.5">DVI_TXC_N</text>
<text x="145.1" y="66.9">DVI_TXC_P</text>
<text x="177.8" y="68.5">DVI_CK_N</text>
<text x="236.2" y="71">DVI_EDID_DAT</text>
<text x="236.2" y="68.5">DVI_EDID_CLK</text>
<text x="58.2" y="73.6">PIN37_LCD_G2</text>
<text x="58.2" y="76.1">PIN36_LCD_G3</text>
<text x="72.6" y="74.5">DVI_TX1_P</text>
<text x="72.6" y="77.1">DVI_TX0_N</text>
<text x="58.2" y="78.6">PIN35_LCD_G4</text>
<text x="58.2" y="81.2">PIN34_LCD_G5</text>
<text x="58.2" y="83.7">PIN33_LCD_G6</text>
<text x="72.6" y="82.2">DVI_TXC_N</text>
<text x="72.6" y="79.6">DVI_TX0_P</text>
<text x="210.8" y="78.6">PIN26_LCD_VS</text>
<text x="236.2" y="78.6">HPD</text>
<text x="58.2" y="86.3">PIN32_LCD_G7</text>
<text x="72.6" y="87.2">LCD_G7</text>
<text x="72.6" y="84.7">DVI_TXC_P</text>
<text x="58.3" y="99">PIN30_LCD_B4</text>
<text x="58.3" y="101.5">PIN29_LCD_B5</text>
<text x="58.3" y="96.4">PIN31_LCD_B3</text>
<text x="72.6" y="97.4">LCD_B3</text>
<text x="72.6" y="99.9">LCD_B4</text>
<text x="172" y="101.5">DVI_D2_P</text>
<text x="172.7" y="96.4">DVI_CEC</text>
<text x="58.3" y="106.6">PIN27_LCD_B7</text>
<text x="58.3" y="104">PIN28_LCD_B6</text>
<text x="72.6" y="107.6">LCD_B7</text>
<text x="72.6" y="105">LCD_B6</text>
<text x="72.6" y="102.5">LCD_B5</text>
<text x="171.9" y="104">DVI_D2_N</text>
<text x="58" y="111.7">PIN77_LCD_CK</text>
<text x="72.6" y="112.6">LCD_CK</text>
<text x="171.9" y="111.7">DVI_D1_N</text>
<text x="172" y="109.1">DVI_D1_P</text>
<text x="58.1" y="116.7">PIN25_LCD_HS</text>
<text x="58.2" y="119.3">PIN26_LCD_VS</text>
<text x="72.6" y="117.7">LCD_HS</text>
<text x="171.9" y="119.3">DVI_D0_N</text>
<text x="172" y="116.7">DVI_D0_P</text>
<text x="200.9" y="117.7">DDC_CLK</text>
<text x="210.8" y="116.7">DDC_CLK</text>
<text x="256.5" y="116.7">DVI_EDID_CLK</text>
<text x="58.1" y="121.8">PIN48_LCD_DE</text>
<text x="72.6" y="120.3">LCD_VS</text>
<text x="72.6" y="122.8">LCD_DE</text>
<text x="165.9" y="124.1">49.9R DVI_CK_P</text>
<text x="53.3" y="132">PIN75_SYS_LED1</text>
<text x="53.3" y="129.4">PIN76_SYS_LED0</text>
<text x="72.6" y="130.4">LCD_INIT0</text>
<text x="165.9" y="126.6">49.9R DVI_CK_N</text>
<text x="200.9" y="127.9">DDC_DAT</text>
<text x="210.8" y="126.9">DDC_DAT</text>
<text x="256.5" y="126.9">DVI_EDID_DAT</text>
<text x="53.3" y="134.5">PIN74_SYS_LED2</text>
<text x="53.3" y="137.1">PIN73_SYS_LED3</text>
<text x="72.6" y="135.5">LCD_INIT2</text>
<text x="72.6" y="133">LCD_INIT1</text>
<text x="72.6" y="138">LCD_INIT3</text>
<text x="210.8" y="142.1">PIN25_LCD_HS</text>
<text x="261.6" y="142.1">DVI_CEC</text>
<text x="172.6" y="147.2">DVI_EDID_CLK</text>
<text x="172.6" y="149.8">DVI_EDID_DAT</text>
<text x="23.2" y="186.3">DSI_LCD_BL</text>
</g>
<text font-size="1.4" fill="#268bd2" x="62.4" y="167.1">2.2uH 0806</text>
</svg>
